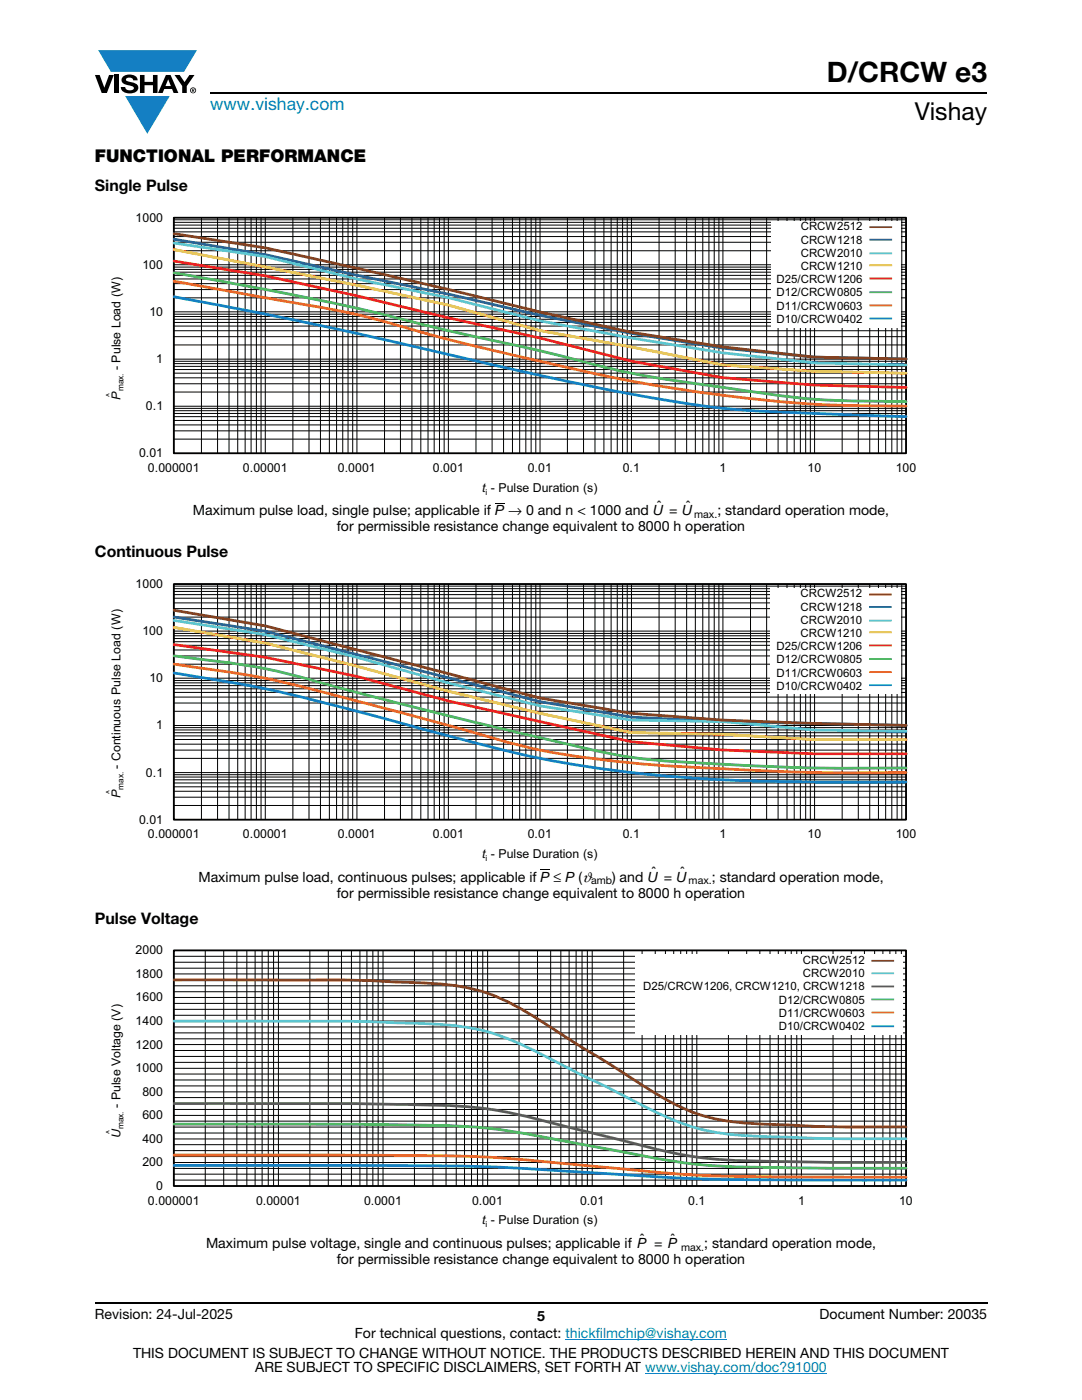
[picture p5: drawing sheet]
<svg xmlns="http://www.w3.org/2000/svg" width="216mm" height="279mm" viewBox="0 0 216 279" stroke-linecap="round" stroke-linejoin="round" font-family="sans-serif">
<g fill="#147fc3">
<path d="M19.6 10h19.7l-2.6 4.3h-1.1h-13.5z"/>
<path d="M25 19.2h8.9l-4.5 7.5z"/>
</g>
<g fill="#000">
<path d="M18.9 15h1l.9 2.5 1-2.5h.9l-1.4 3.6h-1zM22.9 15h.9v3.6h-.9zM24.6 15.3a2.1 2.1 0 0 1 2.8 .3l.1 .4h-.9a.79 .79 0 0 0-.7-.5 .79 .79 0 0 0-.8 .4l.3 .3 1 .2a1.08 1.08 0 0 1 1.2 1 1.08 1.08 0 0 1-1.1 1.2 1.73 1.73 0 0 1-2.4-1.2h.9a.96 .96 0 0 0 .8 .6 .96 .96 0 0 0 .9-.4 1.31 1.31 0 0 0-1.2-.6 1.03 1.03 0 0 1-1.1-.6 1.03 1.03 0 0 1 .2-1.1zM27.9 15h.9v1.3h1.7v-1.3h.9v3.6h-.9v-1.6h-1.7v1.6h-.9zM34.8 15h1.1l.9 1.4 1-1.4h1l-1.5 2.2v1.4h-.9v-1.4zM98.8 100.4h1.8v.1h-1.8zM107.9 173.5h1.8v.2h-1.8z"/>
<path d="M33.6 15.9l.5 1.3h-1.1zM33.1 15l-1.6 3.6h1l.3-.8h1.5l.3 .8h1l-1.6-3.6z"/>
<path d="M38.4 17.8h.2v.2h-.2zM38.3 17.7v.7h.1v-.3l.4 .3-.2-.3 .2-.2-.1-.2z"/>
<path d="M38.1 18a.46 .46 0 0 1 .9 0 .46 .46 0 0 1-.9 0zM37.9 18a.6 .6 0 0 0 1.2 0 .6 .6 0 0 0-1.2 0z"/>
</g>
<path d="M42 18.6h155M18.9 260h178.1" fill="none" stroke="#000" stroke-width=".36"/>
<path d="M112.8 267.3h32.3M128.7 274h36.3" fill="none" stroke="#007ec4" stroke-width=".2"/>
<g fill="none" stroke="#000" stroke-width=".2">
<path d="M34.7 59.4h146.1M34.7 57.8h146.1M34.7 56.6h146.1M34.7 55.7h146.1M34.7 55h146.1M34.7 54.3h146.1M34.7 53.8h146.1M34.7 53.3h146.1M34.7 50h146.1M34.7 48.4h146.1M34.7 47.2h146.1M34.7 46.3h146.1"/>
<path d="M34.7 45.6h146.1M34.7 44.9h146.1M34.7 44.4h146.1M34.7 43.9h146.1M34.7 43.4h146.1v47.1h-146.1zM34.7 52.8h146.1M40.2 43.4v47.1M43.4 43.4v47.1M45.7 43.4v47.1M47.4 43.4v47.1M48.9 43.4v47.1M50.1 43.4v47.1"/>
<path d="M51.2 43.4v47.1M52.1 43.4v47.1M52.9 43.4v47.1M58.4 43.4v47.1M61.7 43.4v47.1M63.9 43.4v47.1M65.7 43.4v47.1M67.2 43.4v47.1M68.4 43.4v47.1M69.4 43.4v47.1M70.4 43.4v47.1M71.2 43.4v47.1"/>
<path d="M76.7 43.4v47.1M79.9 43.4v47.1M82.2 43.4v47.1M84 43.4v47.1M85.4 43.4v47.1M86.6 43.4v47.1M87.7 43.4v47.1M88.6 43.4v47.1M89.5 43.4v47.1M95 43.4v47.1M98.2 43.4v47.1M100.5 43.4v47.1"/>
<path d="M102.3 43.4v47.1M103.7 43.4v47.1M104.9 43.4v47.1M106 43.4v47.1M106.9 43.4v47.1M107.8 43.4v47.1M113.2 43.4v47.1M116.4 43.4v47.1M118.7 43.4v47.1M120.5 43.4v47.1M121.9 43.4v47.1M123.2 43.4v47.1"/>
<path d="M124.2 43.4v47.1M125.2 43.4v47.1M126 43.4v47.1M131.5 43.4v47.1M134.7 43.4v47.1M137 43.4v47.1M138.7 43.4v47.1M140.2 43.4v47.1M141.5 43.4v47.1M142.5 43.4v47.1M143.4 43.4v47.1M144.2 43.4v47.1"/>
<path d="M149.8 43.4v47.1M153 43.4v47.1M155.3 43.4v47.1M157 43.4v47.1M158.5 43.4v47.1M159.7 43.4v47.1M160.8 43.4v47.1M161.7 43.4v47.1M162.5 43.4v47.1M168 43.4v47.1M171.3 43.4v47.1M173.5 43.4v47.1"/>
<path d="M175.3 43.4v47.1M176.7 43.4v47.1M177.9 43.4v47.1M179 43.4v47.1M179.9 43.4v47.1M34.7 78.2h146.1M34.7 76.6h146.1M34.7 75.4h146.1M34.7 74.5h146.1M34.7 73.8h146.1M34.7 73.1h146.1M34.7 72.6h146.1"/>
<path d="M34.7 72.1h146.1M34.7 68.8h146.1M34.7 67.2h146.1M34.7 66h146.1M34.7 65.1h146.1M34.7 64.4h146.1M34.7 63.7h146.1M34.7 63.2h146.1M34.7 62.7h146.1M34.7 71.7h146.1M34.7 62.2h146.1M34.7 87.6h146.1"/>
<path d="M34.7 86h146.1M34.7 84.8h146.1M34.7 83.9h146.1M34.7 83.1h146.1M34.7 82.5h146.1M34.7 82h146.1M34.7 81.5h146.1M34.7 81.1h146.1"/>
</g>
<path d="M34.7 43.4h146.1v47.1h-146.1z" fill="none" stroke="#000" stroke-width=".35"/>
<path d="M34.7 59.2l16.8 3.2 14.1 2.9 44.9 10.2a332 332 0 0 0 36.6 6.3l8.4 .4 25.3 .9" fill="none" stroke="#147fc3" stroke-width=".55"/>
<path d="M34.7 56.1l16.8 3.1a255.3 255.3 0 0 1 26.2 5.3 638.6 638.6 0 0 0 45.5 11 293.2 293.2 0 0 0 47.2 5.4l10.4 .2" fill="none" stroke="#f16b22" stroke-width=".55"/>
<path d="M34.7 54.4l21.1 3.9a473.5 473.5 0 0 1 33.7 7.7l4.2 .9a491.1 491.1 0 0 1 29.7 7 494.6 494.6 0 0 0 29.3 4.7 177 177 0 0 0 28.1 1.5" fill="none" stroke="#48b74e" stroke-width=".55"/>
<path d="M34.7 52.1l18.3 3 18.2 3.9 18.3 4.4 18.2 4.1 18.3 4.6 18.3 3.3 18.2 1.5 18.3 .4" fill="none" stroke="#ee1f23" stroke-width=".55"/>
<path d="M34.7 49.8l36.5 7.1 18.3 4 18.2 5.1 18.3 3.2 18.3 3.6 18.2 1.3 18.3 .4" fill="none" stroke="#fec80b" stroke-width=".55"/>
<path d="M34.7 47.7l18.3 3.1 18.2 4.1 18.3 3.8 18.2 4.2 18.3 3.6 18.3 3 18.2 1.8 18.3 .4" fill="none" stroke="#2b5597" stroke-width=".55"/>
<path d="M34.7 48.5l18.3 2.7 18.2 4.5 18.3 3.7 18.2 4.6 18.3 3.5 18.3 2.9 18.2 2 18.3 .4" fill="none" stroke="#5dc7d2" stroke-width=".55"/>
<path d="M34.7 46.6l18.3 2.9 36.5 8.3 18.2 4.5 18.3 4 18.3 2.9 18.2 2.1 18.3 .4" fill="none" stroke="#823d1b" stroke-width=".55"/>
<path d="M153.9 44.1h25.8v21.2h-25.8z" fill="#fff"/>
<path d="M173.5 45.3h4.5" fill="none" stroke="#823d1b" stroke-width=".35"/>
<path d="M173.5 47.8h4.5" fill="none" stroke="#2b5597" stroke-width=".35"/>
<path d="M173.5 50.6h4.5" fill="none" stroke="#5dc7d2" stroke-width=".35"/>
<path d="M173.5 53h4.5" fill="none" stroke="#fec80b" stroke-width=".35"/>
<path d="M173.5 55.6h4.5" fill="none" stroke="#ee1f23" stroke-width=".35"/>
<path d="M173.5 58.3h4.5" fill="none" stroke="#48b74e" stroke-width=".35"/>
<path d="M173.5 60.9h4.5" fill="none" stroke="#f16b22" stroke-width=".35"/>
<path d="M173.5 63.6h4.5" fill="none" stroke="#147fc3" stroke-width=".35"/>
<g fill="none" stroke="#000" stroke-width=".2">
<path d="M34.7 119.4h146.1M34.7 118.7h146.1M34.7 118h146.1M34.7 117.5h146.1M34.7 117h146.1M34.7 116.6h146.1v47h-146.1zM40.2 116.6v47M43.4 116.6v47M45.7 116.6v47M47.4 116.6v47M48.9 116.6v47M50.1 116.6v47"/>
<path d="M51.2 116.6v47M52.1 116.6v47M52.9 116.6v47M58.4 116.6v47M61.7 116.6v47M63.9 116.6v47M65.7 116.6v47M67.2 116.6v47M68.4 116.6v47M69.4 116.6v47M70.4 116.6v47M71.2 116.6v47"/>
<path d="M76.7 116.6v47M79.9 116.6v47M82.2 116.6v47M84 116.6v47M85.4 116.6v47M86.6 116.6v47M87.7 116.6v47M88.6 116.6v47M89.5 116.6v47M95 116.6v47M98.2 116.6v47M100.5 116.6v47"/>
<path d="M102.3 116.6v47M103.7 116.6v47M104.9 116.6v47M106 116.6v47M106.9 116.6v47M107.8 116.6v47M113.2 116.6v47M116.4 116.6v47M118.7 116.6v47M120.5 116.6v47M121.9 116.6v47M123.2 116.6v47"/>
<path d="M124.2 116.6v47M125.2 116.6v47M126 116.6v47M131.5 116.6v47M134.7 116.6v47M137 116.6v47M138.7 116.6v47M140.2 116.6v47M141.5 116.6v47M142.5 116.6v47M143.4 116.6v47M144.2 116.6v47"/>
<path d="M149.8 116.6v47M153 116.6v47M155.3 116.6v47M157 116.6v47M158.5 116.6v47M159.7 116.6v47M160.8 116.6v47M161.7 116.6v47M162.5 116.6v47M168 116.6v47M171.3 116.6v47M173.5 116.6v47"/>
<path d="M175.3 116.6v47M176.7 116.6v47M177.9 116.6v47M179 116.6v47M179.9 116.6v47M34.7 139.1h146.1M34.7 138.2h146.1M34.7 137.5h146.1M34.7 136.8h146.1M34.7 136.3h146.1M34.7 135.8h146.1M34.7 132.6h146.1"/>
<path d="M34.7 130.9h146.1M34.7 129.7h146.1M34.7 128.8h146.1M34.7 128.1h146.1M34.7 127.4h146.1M34.7 126.9h146.1M34.7 126.4h146.1M34.7 123.2h146.1M34.7 121.5h146.1M34.7 120.3h146.1M34.7 135.3h146.1M34.7 125.9h146.1"/>
<path d="M34.7 159.1h146.1M34.7 157.9h146.1M34.7 157h146.1M34.7 156.3h146.1M34.7 155.6h146.1M34.7 155.1h146.1M34.7 154.6h146.1M34.7 151.4h146.1M34.7 149.7h146.1M34.7 148.5h146.1M34.7 147.6h146.1M34.7 146.9h146.1"/>
<path d="M34.7 146.2h146.1M34.7 145.7h146.1M34.7 145.2h146.1M34.7 142h146.1M34.7 140.3h146.1M34.7 154.2h146.1M34.7 144.8h146.1M34.7 160.8h146.1"/>
</g>
<path d="M34.7 116.6h146.1v47h-146.1z" fill="none" stroke="#000" stroke-width=".35"/>
<path d="M34.7 134.3a281.5 281.5 0 0 1 39.1 8.3l14.4 3.9a227.7 227.7 0 0 0 33.6 7.2 340.6 340.6 0 0 0 47 2.4h12" fill="none" stroke="#147fc3" stroke-width=".55"/>
<path d="M34.7 132.5a216.8 216.8 0 0 1 26.1 4.7l27.4 7.2a314.3 314.3 0 0 0 20.9 5.6 257.6 257.6 0 0 0 36.6 3.5 441.5 441.5 0 0 0 35.1 .7" fill="none" stroke="#f16b22" stroke-width=".55"/>
<path d="M34.7 130.9a186.9 186.9 0 0 1 23.5 3.8l23.4 6.2 21.9 5.3a377.8 377.8 0 0 0 22.5 4.9 381 381 0 0 0 25.3 1.8 458.9 458.9 0 0 0 29.5 .4" fill="none" stroke="#48b74e" stroke-width=".55"/>
<path d="M34.7 128.6l18.3 2.6 18.2 3.8 18.3 4.9 36.5 8.1 18.3 1.7 18.2 .7h18.3" fill="none" stroke="#ee1f23" stroke-width=".55"/>
<path d="M34.7 125.2l18.3 3.1 18.2 4.7 18.3 5 18.2 4.4 18.3 3.8 18.3 .3 18.2 1.1h18.3" fill="none" stroke="#fec80b" stroke-width=".55"/>
<path d="M34.7 123.1l18.3 2.9 54.7 14 18.3 3.1 18.3 .9 36.5 .8" fill="none" stroke="#2b5597" stroke-width=".55"/>
<path d="M34.7 123.8l18.3 2.9 18.2 4.5 18.3 5.1 18.2 4.6 18.3 2.8 18.3 .3 18.2 1.7 18.3 .3" fill="none" stroke="#5dc7d2" stroke-width=".55"/>
<path d="M34.7 121.8l18.3 3.1 54.7 14.4 18.3 3.1 18.3 1.3 18.2 .7 18.3 .4" fill="none" stroke="#823d1b" stroke-width=".55"/>
<path d="M153.7 117.4h26v21.1h-26z" fill="#fff"/>
<path d="M173.4 118.6h4.5" fill="none" stroke="#823d1b" stroke-width=".35"/>
<path d="M173.4 121.1h4.5" fill="none" stroke="#2b5597" stroke-width=".35"/>
<path d="M173.4 123.9h4.5" fill="none" stroke="#5dc7d2" stroke-width=".35"/>
<path d="M173.4 126.2h4.5" fill="none" stroke="#fec80b" stroke-width=".35"/>
<path d="M173.4 128.8h4.5" fill="none" stroke="#ee1f23" stroke-width=".35"/>
<path d="M173.4 131.5h4.5" fill="none" stroke="#48b74e" stroke-width=".35"/>
<path d="M173.4 134.1h4.5" fill="none" stroke="#f16b22" stroke-width=".35"/>
<path d="M173.4 136.7h4.5" fill="none" stroke="#147fc3" stroke-width=".35"/>
<g fill="none" stroke="#000" stroke-width=".2">
<path d="M34.7 197.9h146.1M34.7 196.7h146.1M34.7 195.6h146.1M34.7 193.2h146.1M34.7 192h146.1M34.7 190.9h146.1M34.7 189.7h146.1v47h-146.1zM34.7 199.1h146.1M34.7 194.4h146.1M41 189.7v47M44.6 189.7v47M47.3 189.7v47"/>
<path d="M49.3 189.7v47M50.9 189.7v47M52.3 189.7v47M53.5 189.7v47M54.6 189.7v47M55.6 189.7v47M61.8 189.7v47M65.5 189.7v47M68.1 189.7v47M70.1 189.7v47M71.8 189.7v47M73.2 189.7v47"/>
<path d="M74.4 189.7v47M75.5 189.7v47M76.4 189.7v47M82.7 189.7v47M86.4 189.7v47M89 189.7v47M91 189.7v47M92.7 189.7v47M94.1 189.7v47M95.3 189.7v47M96.3 189.7v47M97.3 189.7v47"/>
<path d="M103.6 189.7v47M107.3 189.7v47M109.9 189.7v47M111.9 189.7v47M113.6 189.7v47M115 189.7v47M116.1 189.7v47M117.2 189.7v47M118.2 189.7v47M124.4 189.7v47M128.1 189.7v47M130.7 189.7v47"/>
<path d="M132.8 189.7v47M134.4 189.7v47M135.8 189.7v47M137 189.7v47M138.1 189.7v47M139 189.7v47M145.4 189.7v47M149 189.7v47M151.6 189.7v47M153.6 189.7v47M155.3 189.7v47M156.7 189.7v47"/>
<path d="M157.9 189.7v47M159 189.7v47M159.9 189.7v47M166.2 189.7v47M169.9 189.7v47M172.5 189.7v47M174.5 189.7v47M176.2 189.7v47M177.6 189.7v47M178.8 189.7v47M179.9 189.7v47M34.7 219h146.1"/>
<path d="M34.7 216.7h146.1M34.7 215.5h146.1M34.7 214.3h146.1M34.7 212h146.1M34.7 210.8h146.1M34.7 209.6h146.1M34.7 207.3h146.1M34.7 206.1h146.1M34.7 204.9h146.1M34.7 202.6h146.1M34.7 201.4h146.1M34.7 200.3h146.1"/>
<path d="M34.7 217.9h146.1M34.7 213.2h146.1M34.7 208.5h146.1M34.7 203.8h146.1M34.7 235.5h146.1M34.7 234.3h146.1M34.7 233.2h146.1M34.7 230.8h146.1M34.7 229.6h146.1M34.7 228.4h146.1M34.7 226.1h146.1M34.7 224.9h146.1"/>
<path d="M34.7 223.7h146.1M34.7 221.4h146.1M34.7 220.2h146.1M34.7 232h146.1M34.7 227.3h146.1M34.7 222.6h146.1"/>
</g>
<path d="M34.7 189.7h146.1v47h-146.1z" fill="none" stroke="#000" stroke-width=".35"/>
<path d="M34.7 232.6h44.7a451.5 451.5 0 0 1 40.3 1.5l1.5 .1a479.7 479.7 0 0 0 43.6 1.3h16" fill="none" stroke="#147fc3" stroke-width=".55"/>
<path d="M34.7 230.5l41.7 .1a294.6 294.6 0 0 1 40.3 2l1.5 .1a295.1 295.1 0 0 0 34.3 2.1l28.3 .1" fill="none" stroke="#f16b22" stroke-width=".55"/>
<path d="M34.7 224.4h37.3a373.5 373.5 0 0 1 25.3 .8 475 475 0 0 1 25.3 4.4 129.5 129.5 0 0 0 25.4 3.3l16.8 .2 16 .1" fill="none" stroke="#48b74e" stroke-width=".55"/>
<path d="M34.7 203.8h20.9a410.8 410.8 0 0 1 35.7 1 46.5 46.5 0 0 1 17.1 5.8l16.7 8.4a60.3 60.3 0 0 0 16.9 6.8 128.6 128.6 0 0 0 17.9 1.3l8.3 .2h12.6" fill="none" stroke="#5dc7d2" stroke-width=".55"/>
<path d="M34.7 195.6h19.4a372.2 372.2 0 0 1 35.7 1 37.4 37.4 0 0 1 17.2 6.6l8.4 5.4 8.3 5.1a87.1 87.1 0 0 0 14 8 45.1 45.1 0 0 0 16.3 2.7 380.3 380.3 0 0 0 26.8 .5" fill="none" stroke="#823d1b" stroke-width=".55"/>
<path d="M34.7 220.2l35.8 .1a450.4 450.4 0 0 1 23.8 .7 133 133 0 0 1 20.9 4.4l10.4 2.6a90.9 90.9 0 0 0 28.4 3.8l26.8 .2" fill="none" stroke="#4e823b" stroke-width=".55"/>
<path d="M126.9 190.4h53.3v16.2h-53.3z" fill="#fff"/>
<path d="M173.9 191.7h4.5" fill="none" stroke="#823d1b" stroke-width=".35"/>
<path d="M173.9 194.2h4.5" fill="none" stroke="#5dc7d2" stroke-width=".35"/>
<path d="M173.9 196.9h4.5" fill="none" stroke="#4e823b" stroke-width=".35"/>
<path d="M173.9 199.5h4.5" fill="none" stroke="#48b74e" stroke-width=".35"/>
<path d="M173.9 202.1h4.5" fill="none" stroke="#f16b22" stroke-width=".35"/>
<path d="M173.9 204.8h4.5" fill="none" stroke="#147fc3" stroke-width=".35"/>
<text font-size="5.6" x="165" y="16.4">D/CRCW e3</text>
<text font-size="4.9" x="182.5" y="24">Vishay</text>
<text font-size="3.5" fill="#007ec4" x="42" y="21.9">www.vishay.com</text>
<text font-size="3.5" x="18.9" y="32.3">FUNCTIONAL PERFORMANCE</text>
<g font-size="3.2">
<text x="18.9" y="38.1">Single Pulse</text>
<text x="18.9" y="111.2">Continuous Pulse</text>
<text x="18.9" y="184.3">Pulse Voltage</text>
</g>
<g font-size="2.8">
<text x="131.1" y="102">ˆ</text>
<text x="136.8" y="102">ˆ</text>
<text x="38.5" y="102.9">Maximum pulse load, single pulse; applicable if P → 0 and n &lt; 1000 and U = U</text>
<text x="67.2" y="106">for permissible resistance change equivalent to 8000 h operation</text>
<text x="143.2" y="102.9">; standard operation mode,</text>
<text x="39.6" y="176">Maximum pulse load, continuous pulses; applicable if P ≤ P (ϑ</text>
<text x="67.2" y="179.2">for permissible resistance change equivalent to 8000 h operation</text>
<text x="122.1" y="176">) and U = U</text>
<text x="130" y="175.1">ˆ</text>
<text x="135.7" y="175.1">ˆ</text>
<text x="142" y="176">; standard operation mode,</text>
<text x="41.1" y="249.1">Maximum pulse voltage, single and continuous pulses; applicable if P = P</text>
<text x="127.7" y="248.3">ˆ</text>
<text x="133.8" y="248.3">ˆ</text>
<text x="140.5" y="249.1">; standard operation mode,</text>
<text x="67.2" y="252.3">for permissible resistance change equivalent to 8000 h operation</text>
<text x="18.9" y="263.3">Revision: 24-Jul-2025</text>
<text x="107.2" y="263.6">5</text>
<text x="163.6" y="263.3">Document Number: 20035</text>
<text x="70.8" y="267.1">For technical questions, contact: thickfilmchip@vishay.com</text>
<text x="26.5" y="271">THIS DOCUMENT IS SUBJECT TO CHANGE WITHOUT NOTICE. THE PRODUCTS DESCRIBED HEREIN AND THIS DOCUMENT</text>
<text x="50.9" y="273.8">ARE SUBJECT TO SPECIFIC DISCLAIMERS, SET FORTH AT www.vishay.com/doc?91000</text>
</g>
<g font-size="2.5">
<text x="27.1" y="44.2">1000</text>
<text x="28.4" y="53.7">100</text>
<text x="29.8" y="63.1">10</text>
<text x="24" y="73.9" transform="rotate(-90 24 73.9)">- Pulse Load (W)</text>
<text x="31.2" y="72.5">1</text>
<text x="24" y="79.8" transform="rotate(-90 24 79.8)">P</text>
<text x="29.1" y="81.9">0.1</text>
<text x="27.8" y="91.3">0.01</text>
<text x="29.5" y="94.2">0.000001</text>
<text x="48.5" y="94.2">0.00001</text>
<text x="67.4" y="94.2">0.0001</text>
<text x="86.4" y="94.2">0.001</text>
<text x="105.3" y="94.2">0.01</text>
<text x="124.3" y="94.2">0.1</text>
<text x="143.6" y="94.2">1</text>
<text x="161.1" y="94.2">10</text>
<text x="178.7" y="94.2">100</text>
<text x="96.2" y="98.1">t - Pulse Duration (s)</text>
<text x="27.1" y="117.4">1000</text>
<text x="28.4" y="126.8">100</text>
<text x="29.8" y="136.2">10</text>
<text x="31.2" y="145.6">1</text>
<text x="24" y="153.4" transform="rotate(-90 24 153.4)">- Continuous Pulse Load (W)</text>
<text x="29.1" y="155">0.1</text>
<text x="24" y="159.3" transform="rotate(-90 24 159.3)">P</text>
<text x="27.8" y="164.4">0.01</text>
<text x="29.5" y="167.3">0.000001</text>
<text x="48.5" y="167.3">0.00001</text>
<text x="67.4" y="167.3">0.0001</text>
<text x="86.4" y="167.3">0.001</text>
<text x="105.3" y="167.3">0.01</text>
<text x="124.3" y="167.3">0.1</text>
<text x="143.6" y="167.3">1</text>
<text x="161.1" y="167.3">10</text>
<text x="178.7" y="167.3">100</text>
<text x="96.2" y="171.2">t - Pulse Duration (s)</text>
<text x="27.1" y="190.5">2000</text>
<text x="27.1" y="195.2">1800</text>
<text x="27.1" y="199.9">1600</text>
<text x="27.1" y="209.3">1200</text>
<text x="27.1" y="204.6">1400</text>
<text x="27.1" y="214">1000</text>
<text x="24" y="221.1" transform="rotate(-90 24 221.1)">- Pulse Voltage (V)</text>
<text x="28.4" y="218.7">800</text>
<text x="24" y="227.1" transform="rotate(-90 24 227.1)">U</text>
<text x="28.4" y="223.4">600</text>
<text x="28.4" y="232.8">200</text>
<text x="28.4" y="228.1">400</text>
<text x="31.2" y="237.5">0</text>
<text x="29.5" y="240.4">0.000001</text>
<text x="51.1" y="240.4">0.00001</text>
<text x="72.6" y="240.4">0.0001</text>
<text x="94.2" y="240.4">0.001</text>
<text x="96.2" y="244.3">t - Pulse Duration (s)</text>
<text x="115.8" y="240.4">0.01</text>
<text x="137.3" y="240.4">0.1</text>
<text x="159.2" y="240.4">1</text>
<text x="179.4" y="240.4">10</text>
</g>
<g font-size="2.3">
<text x="159.8" y="46">CRCW2512</text>
<text x="159.8" y="48.6">CRCW1218</text>
<text x="159.8" y="51.2">CRCW2010</text>
<text x="159.8" y="53.9">CRCW1210</text>
<text x="155" y="56.5">D25/CRCW1206</text>
<text x="155" y="59.2">D12/CRCW0805</text>
<text x="155" y="61.8">D11/CRCW0603</text>
<text x="155" y="64.4">D10/CRCW0402</text>
<text x="159.7" y="119.2">CRCW2512</text>
<text x="159.7" y="121.8">CRCW1218</text>
<text x="159.7" y="124.5">CRCW2010</text>
<text x="154.9" y="129.8">D25/CRCW1206</text>
<text x="159.7" y="127.1">CRCW1210</text>
<text x="154.9" y="132.4">D12/CRCW0805</text>
<text x="154.9" y="135.1">D11/CRCW0603</text>
<text x="154.9" y="137.7">D10/CRCW0402</text>
<text x="128.4" y="197.7">D25/CRCW1206, CRCW1210, CRCW1218</text>
<text x="160.2" y="192.4">CRCW2512</text>
<text x="160.2" y="195">CRCW2010</text>
<text x="155.4" y="200.3">D12/CRCW0805</text>
<text x="155.4" y="203">D11/CRCW0603</text>
<text x="155.4" y="205.6">D10/CRCW0402</text>
</g>
<g font-size="2.1">
<text x="138.5" y="103.4">max.</text>
<text x="117.9" y="176.5">amb</text>
<text x="137.4" y="176.5">max.</text>
<text x="135.9" y="249.6">max.</text>
</g>
<g font-size="1.7">
<text x="22.4" y="79.3" transform="rotate(-90 22.4 79.3)">^</text>
<text x="24.6" y="78.1" transform="rotate(-90 24.6 78.1)">max.</text>
<text x="96.9" y="98.7">i</text>
<text x="22.4" y="158.4" transform="rotate(-90 22.4 158.4)">^</text>
<text x="24.6" y="157.6" transform="rotate(-90 24.6 157.6)">max.</text>
<text x="96.9" y="171.8">i</text>
<text x="22.4" y="226.2" transform="rotate(-90 22.4 226.2)">^</text>
<text x="24.6" y="225.4" transform="rotate(-90 24.6 225.4)">max.</text>
<text x="96.9" y="244.9">i</text>
</g>
</svg>
